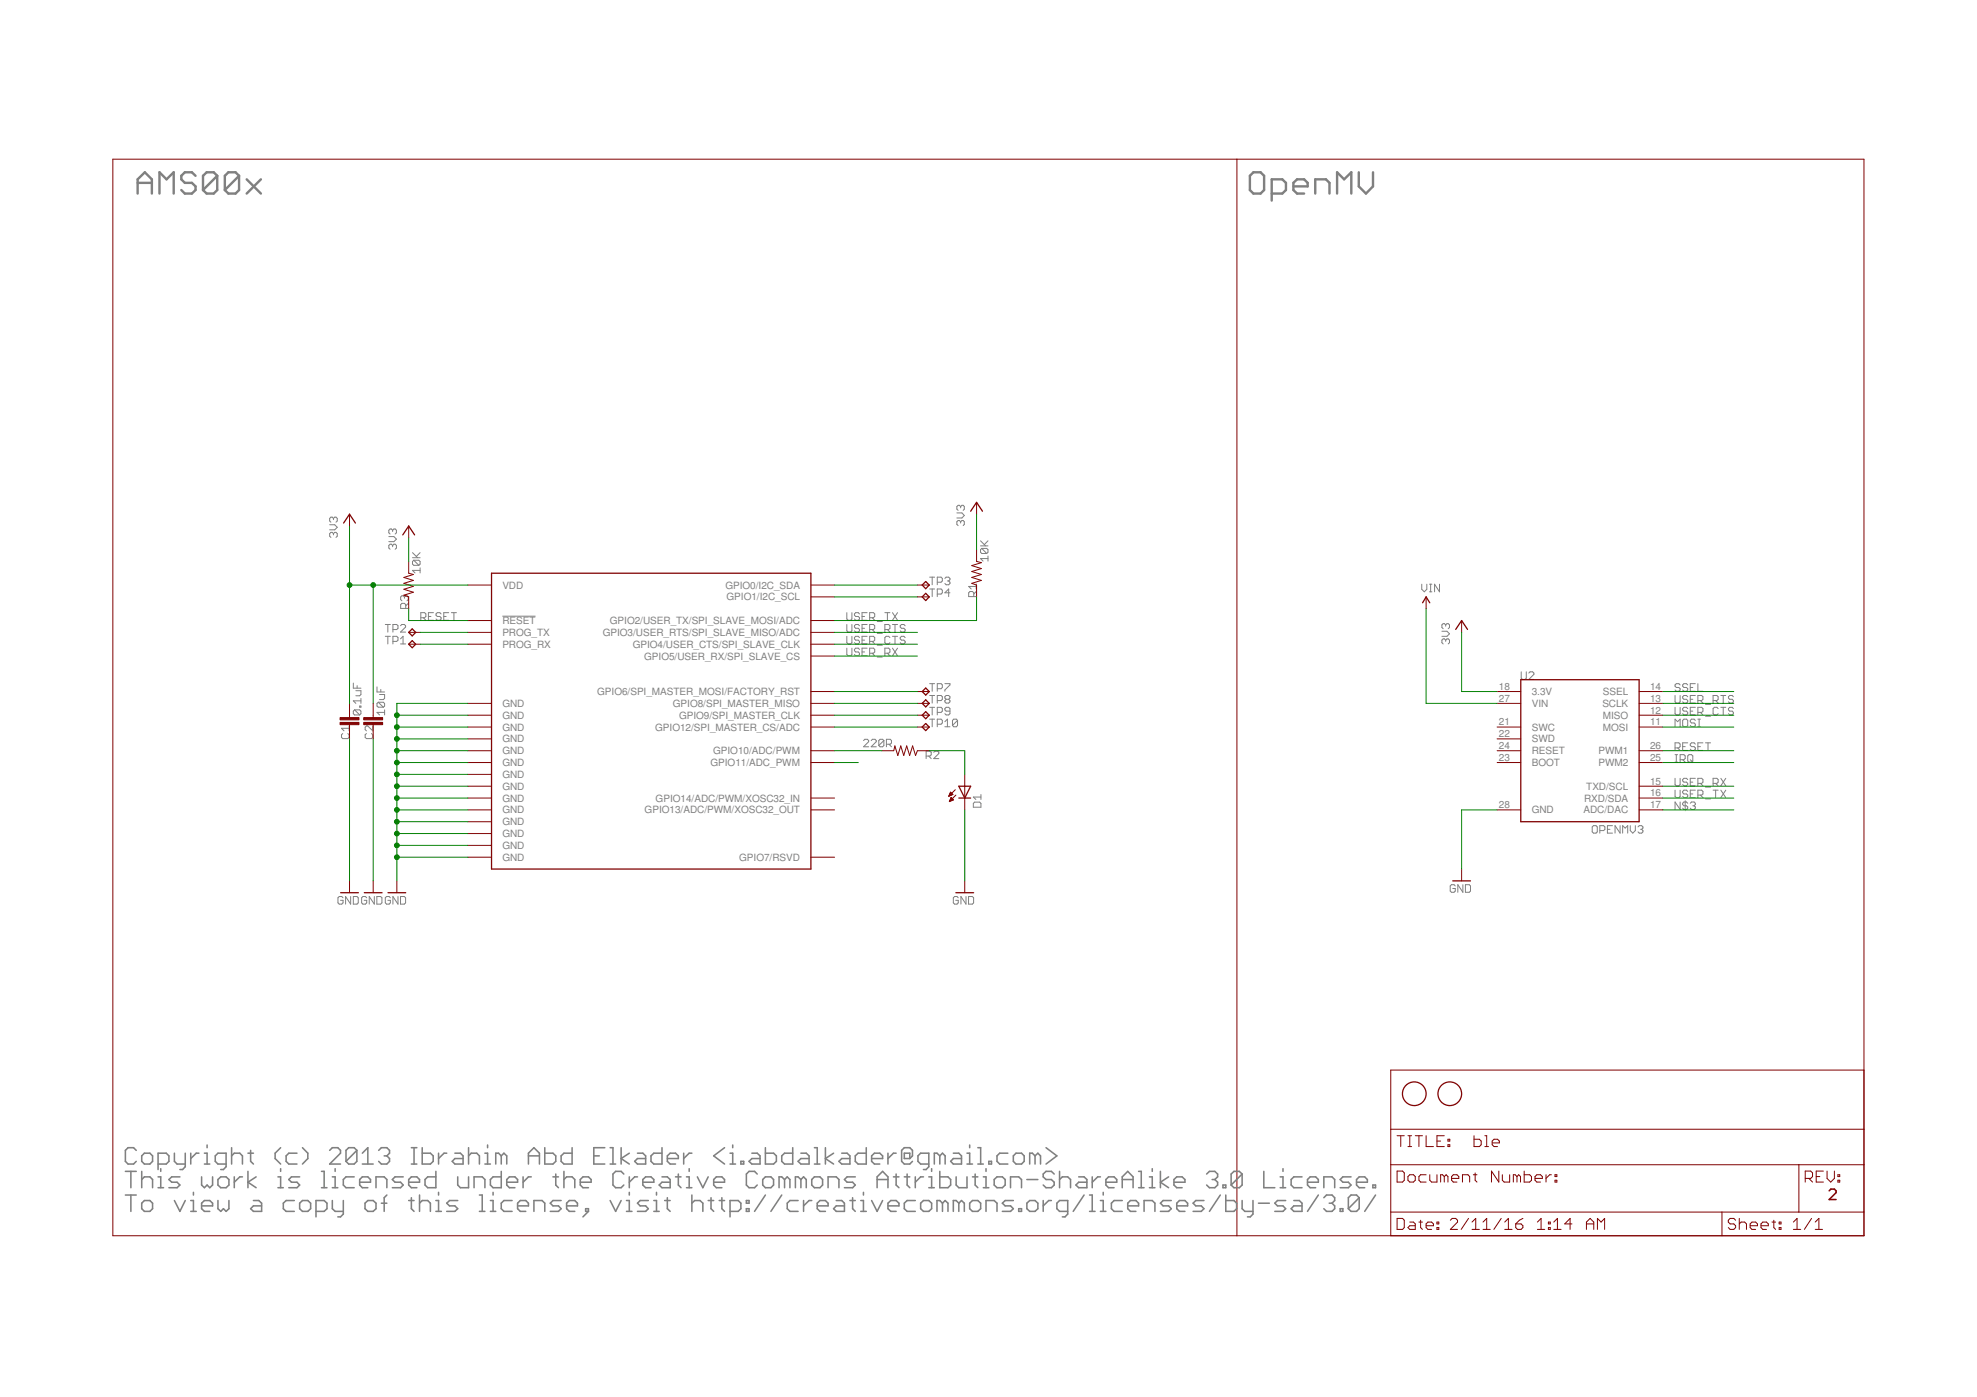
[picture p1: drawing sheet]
<svg xmlns="http://www.w3.org/2000/svg" width="297mm" height="210mm" viewBox="0 0 297 210" stroke-linecap="round" stroke-linejoin="round" font-family="sans-serif">
<g fill="none" stroke="#808080" stroke-width=".15">
<path d="M49.5 78.8h.8l.4 .4-.4 .4h-.8M50.1 77.9l-.2-.2h-.2l-.2 .2v.4l.2 .2M50.1 77.9v.2M50.1 77.9l.2-.2h.2l.2 .2v.4l-.2 .2M59 79.7l-.2-.2h-.2l-.2 .2v.4l.2 .1M59 79.7v.2M59 79.7l.2-.2h.2l.2 .2v.4l-.2 .1M143.8 77.1h.7l.4 .3-.4 .4h-.7M144.3 78.4l-.2-.2h-.1l-.2 .2v.4l.2 .2M144.3 76.1l-.2-.2h-.1l-.2 .2v.4l.2 .2M144.3 78.4l.2-.2h.2l.2 .2v.4l-.2 .2M144.3 76.1v.2"/>
<path d="M144.3 78.4v.2M144.3 76.1l.2-.2h.2l.2 .2v.4l-.2 .2M50.1 80.2l-.2-.2h-.2l-.2 .2v.4l.2 .2M50.1 80.2l.2-.2h.2l.2 .2v.4l-.2 .2M50.1 80.2v.2M57.9 95.6h.8M57.9 93.8h.8M58.3 93.8v1.2M58.3 95.6v1.2M58.4 80.6h.8l.4 .4-.4 .4h-.8M59 82l-.2-.2h-.2l-.2 .2v.3l.2 .2M59 82l.2-.2h.2l.2 .2v.3l-.2 .2"/>
<path d="M59 82v.1M59 94.6h.6l.2-.2v-.4l-.2-.2h-.6v1.2M59 96.4h.6l.2-.2v-.4l-.2-.2h-.6v1.2M60.2 94l.2-.2h.3l.2 .2v.2l-.7 .8h.7M60.2 96l.4-.4v1.2M60.2 96.8h.7M60.8 89.7l-.2-.2h-.2l-.2 .2v.4l.2 .2M60.8 89.7l.2-.2h.2l.1 .2v.4l-.1 .2M60.8 89.7v.2M61 91.4v-.6l-.2-.1h-.4l-.2 .1v.6h1.1M61.3 90.7l-.3 .3M62 83.8h1.1"/>
<path d="M62 83l.7 .8M62.2 84.2h.7l.2 .2v.4l-.2 .1M62.2 84.2l-.2 .2v.4l.2 .1h.7M62.2 84.2l.7 .7M63.1 85.7h-1.1l.4 .4M63.1 85.3v.8M63.1 83l-.6 .6M63.2 92.8h.6l.2-.2v-.4l-.2-.1h-.6v1.1M63.6 92.8l.4 .4M64.4 92.6h.3M65.1 92.1h-.7v1.1h.7M66.3 92.2l-.2-.1h-.4l-.2 .1v.2l.2 .2h.4l.2 .2v.2l-.2 .2h-.4l-.2-.2"/>
<path d="M66.7 92.6h.3M67.4 92.1h-.7v1.1h.7M67.8 92.1h.8M68.2 92.1v1.1M75.5 92.6h5M127.2 95.6v1l.2 .2h.4l.2-.2v-1M127.2 93.8v1l.2 .2h.4l.2-.2v-1M127.2 92.1v.9l.2 .2h.4l.2-.2v-.9M127.2 97.4v.9l.2 .2h.4l.2-.2v-.9M129.1 95.8l-.2-.2h-.3l-.2 .2v.2l.2 .2h.3l.2 .2v.2l-.2 .2h-.3l-.2-.2M129.1 94l-.2-.2h-.3l-.2 .2v.2l.2 .2h.3l.2 .2v.2l-.2 .2h-.3l-.2-.2M129.1 92.2l-.2-.1h-.3l-.2 .1v.2l.2 .2h.3l.2 .2v.2l-.2 .2h-.3l-.2-.2"/>
<path d="M129.1 97.6l-.2-.2h-.3l-.2 .2v.2l.2 .2h.3l.2 .1v.2l-.2 .2h-.3l-.2-.2M129.5 92.6h.4M129.5 98h.4M129.5 94.4h.4M129.5 96.2h.4M130.3 95.6h-.8v1.2h.8M130.3 93.8h-.8v1.2h.8M130.3 92.1h-.8v1.1h.8M130.3 97.4h-.8v1.1h.8M130.7 96.4h.5l.2-.2v-.4l-.2-.2h-.5v1.2M130.7 94.6h.5l.2-.2v-.4l-.2-.2h-.5v1.2M130.7 92.8h.5l.2-.2v-.4l-.2-.1h-.5v1.1"/>
<path d="M130.7 98.1h.5l.2-.1v-.4l-.2-.2h-.5v1.1M131 96.4l.4 .4M131 92.8l.4 .4M131 98.1l.4 .4M131 94.6l.4 .4M131.8 93.4h.8M131.8 98.7h.8M131.8 95.2h.8M131.8 96.9h.8M132.9 94.6h.6l.2-.2v-.4l-.2-.2h-.6v1.2M132.9 92.1h.8M132.9 98.1h.6l.2-.1v-.4l-.2-.2h-.6v1.1"/>
<path d="M133.3 92.1v1.1M133.3 98.1l.4 .4M133.3 94.6l.4 .4M133.7 95.8l-.2-.2h-.4l-.2 .2v.8l.2 .2h.4l.2-.2M134.1 95.6h.8M134.1 93.8h.8M134.1 92.1l.8 1.1M134.1 97.4l.8 1.1M134.5 93.8v1.2M134.5 95.6v1.2M134.9 92.1l-.8 1.1M134.9 97.4l-.8 1.1"/>
<path d="M136 95.8l-.2-.2h-.4l-.1 .2v.2l.1 .2h.4l.2 .2v.2l-.2 .2h-.4l-.1-.2M136 94l-.2-.2h-.4l-.1 .2v.2l.1 .2h.4l.2 .2v.2l-.2 .2h-.4l-.1-.2M139.7 86.7h.7M139.7 88.5h.7M140.1 86.7v1.2M140.1 88.5v1.1M140.8 87.5h.6l.2-.2v-.4l-.2-.2h-.6v1.2M140.8 89.3h.6l.2-.2v-.4l-.2-.2h-.6v1.1M142 86.9l.2-.2h.3l.2 .2v.2l-.2 .2M142.3 87.3h.2M142.5 87.3l.2 .2v.2l-.2 .2h-.3l-.2-.2M142.7 89.1h-.7l.5-.6v1.1"/>
<path d="M146.3 89.6v-.5l-.2-.2h-.4l-.2 .2v.5h1.2M146.7 88.9l-.4 .4M146.7 88.1h-1.2l.4 .4M146.7 87.7v.8M147.3 82h1.1M147.3 81.3l.8 .7M147.5 82.4h.8l.1 .2v.4l-.1 .2M147.5 82.4l-.2 .2v.4l.2 .2h.8M147.5 82.4l.8 .8M148.4 83.9h-1.1l.4 .4M148.4 83.5v.8M148.4 81.3l-.5 .5"/>
<path d="M213.6 87.8v.7l.4 .4 .4-.4v-.7M214.8 88.9h.3M214.8 87.8h.3M214.9 87.8v1.1M216.3 87.8v1.1l-.8-1.1v1.1M216.6 94.8h.8l.4 .4-.4 .4h-.8M217.2 96.2l-.2-.2h-.2l-.2 .2v.4l.2 .2M217.2 93.9l-.2-.2h-.2l-.2 .2v.4l.2 .2M217.2 96.2l.2-.2h.2l.2 .2v.4l-.2 .2M217.2 93.9v.2M217.2 96.2v.2M217.2 93.9l.2-.2h.2l.2 .2v.4l-.2 .2"/>
<path d="M51.5 110.2l-.2 .2v.4l.2 .2h.8l.2-.2v-.4l-.2-.2M52.5 109.1v.7M52.5 109.4h-1.2l.4 .4M53.1 102.6v.8h1.1M53.3 106.7l-.2 .1v.4l.2 .2h.7M53.3 106.7h.7l.2 .1v.4l-.2 .2M53.3 106.7l.7 .7M53.5 103.8h.7v.6l-.2 .1h-.5M53.7 103v.4M54 106.1h.2v.2h-.2zM54.2 104.9v.8M54.2 105.3h-1.1l.4 .4"/>
<path d="M55.1 110.2l-.2 .2v.4l.2 .2h.7l.2-.2v-.4l-.2-.2M56 109.1v.7l-.8-.7h-.1l-.2 .2v.3l.2 .2M56.6 103.2v.8h1.2M56.8 105.5h.8l.2 .2v.4l-.2 .2M56.8 105.5l-.2 .2v.4l.2 .2h.8M56.8 105.5l.8 .8M57 104.4h.8v.5l-.2 .2h-.6M57.2 103.6v.4M57.8 107h-1.2l.4 .4M57.8 106.7v.7M129.8 111.3l.1-.2h.4l.2 .2v.1l-.7 .8h.7M130.9 111.3l.2-.2h.4l.2 .2v.1l-.8 .8h.8"/>
<path d="M132.8 111.3v.7l-.2 .2h-.4l-.2-.2M132.8 111.3l-.2-.2h-.4l-.2 .2v.7M132.8 111.3l-.8 .7M133.2 111.8h.6l.1-.2v-.3l-.1-.2h-.6v1.1M133.6 111.8l.3 .4M139.1 113.6h.6l.2-.2v-.4l-.2-.1h-.6v1.1M139.5 113.6l.4 .4M139.7 106.3h.7M139.7 102.7h.7M139.7 104.5h.7M139.7 108.1h.7M140.1 102.7v1.2"/>
<path d="M140.1 104.5v1.1M140.1 106.3v1.1M140.1 108.1v1.1M140.3 113l.2-.1h.4l.2 .1v.2l-.8 .8h.8M140.8 107h.6l.2-.2v-.3l-.2-.2h-.6v1.1M140.8 103.5h.6l.2-.2v-.4l-.2-.2h-.6v1.2M140.8 105.3h.6l.2-.2v-.4l-.2-.2h-.6v1.1M140.8 108.8h.6l.2-.2v-.4l-.2-.1h-.6v1.1M142 102.7h.7v.2l-.7 .8v.2M142 108.4l.3-.3v1.1M142 109.2h.7M142.2 105.1l-.2-.2v-.2l.2-.2h.3l.2 .2v.2l-.2 .2"/>
<path d="M142.2 105.1l-.2 .2v.2l.2 .1h.3l.2-.1v-.2l-.2-.2M142.2 105.1h.3M142.7 106.8h-.5l-.2-.1v-.2l.2-.2h.3l.2 .2v.7l-.2 .2h-.3l-.2-.2M143.9 108.2l-.2-.1h-.4l-.2 .1v.8M143.9 108.2v.8l-.2 .2h-.4l-.2-.2M143.9 108.2l-.8 .8M147.4 119.4v.7M147.4 119.8h-1.2l.4 .3M228.6 100.9v1l.1 .2h.4l.2-.2v-1M229.7 101.1l.2-.2h.4l.2 .2v.2l-.8 .8h.8M251.7 116.9v1l.2 .2h.3l.2-.2v-1M251.7 106.3v.9l.2 .2h.3l.2-.2v-.9"/>
<path d="M251.7 104.5v1l.2 .1h.3l.2-.1v-1M251.7 109.2v-1.1l.4 .3 .3-.3v1.1M251.7 112.4h.5l.2-.2v-.4l-.2-.2h-.5v1.2M251.7 118.7v1l.2 .1h.3l.2-.1v-1M251.7 114.5h.4M251.7 113.4h.4M251.9 113.4v1.1M252.1 112.4l.3 .4M252.4 102.9l-.2-.2h-.3l-.2 .2v.2l.2 .2h.3l.2 .2v.2l-.2 .2h-.3l-.2-.2M252.4 114.2h.6l.2-.2v-.4l-.2-.2h-.6v1.1M252.8 112.2h.4M252.8 114.2l.4 .3"/>
<path d="M253 108.1h.4l.2 .1v.8l-.2 .2h-.4l-.2-.2v-.8zM253.6 106.5l-.2-.2h-.4l-.2 .2v.2l.2 .1h.4l.2 .2v.2l-.2 .2h-.4l-.2-.2M253.6 102.9l-.2-.2h-.4l-.2 .2v.2l.2 .2h.4l.2 .2v.2l-.2 .2h-.4l-.2-.2M253.6 104.7l-.2-.2h-.4l-.2 .2v.2l.2 .2h.4l.2 .2v.2l-.2 .1h-.4l-.2-.1M253.6 111.6h-.8v1.2h.8M253.6 117.1l-.2-.2h-.4l-.2 .2v.2l.2 .2h.4l.2 .2v.2l-.2 .2h-.4l-.2-.2M253.6 118.9l-.2-.2h-.4l-.2 .2v.2l.2 .2h.4l.2 .2v.2l-.2 .1h-.4l-.2-.1M253.8 113.4h.3l.2 .2v.7l-.2 .2h-.3l-.2-.2v-.7zM254 105.1h.3M254 106.8h.3M254 103.3h.3M254 114.2l.3 .3"/>
<path d="M254 119.3h.3M254 117.5h.3M254.7 111.8l-.2-.2h-.4l-.1 .2v.2l.1 .2h.4l.2 .2v.2l-.2 .2h-.4l-.1-.2M254.7 106.3h-.7v1.1h.7M254.7 102.7h-.7v1.2h.7M254.7 104.5h-.7v1.1h.7M254.7 108.2l-.2-.1h-.4l-.1 .1v.2l.1 .2h.4l.2 .2v.2l-.2 .2h-.4l-.1-.2M254.7 116.9h-.7v1.2h.7M254.7 118.7h-.7v1.1h.7M255.1 107h.6l.2-.2v-.3l-.2-.2h-.6v1.1M255.1 112.2h.4M255.1 105.3h.6l.2-.2v-.4l-.2-.2h-.6v1.1"/>
<path d="M255.1 108.1h.4M255.1 109.2h.4M255.1 102.7v1.2h.8M255.1 117.7h.6l.2-.2v-.4l-.2-.2h-.6v1.2M255.1 119.5h.6l.2-.2v-.4l-.2-.2h-.6v1.1M255.3 108.1v1.1M255.5 119.5l.4 .3M255.5 117.7l.4 .4M255.5 105.3l.4 .3M255.5 107l.4 .4M255.9 111.6h-.8v1.2h.8M256.2 111.6h.8"/>
<path d="M256.2 118.3h.8M256.2 105.8h.8M256.2 107.6h.8M256.6 111.6v1.2M257.4 105.3h.6l.1-.2v-.4l-.1-.2h-.6v1.1M257.4 118.7h.7M257.4 117.7h.6l.1-.2v-.4l-.1-.2h-.6v1.2M257.8 118.7v1.1M257.8 117.7l.3 .4M257.8 105.3l.3 .3M258.1 106.5l-.1-.2h-.4l-.2 .2v.7l.2 .2h.4l.1-.2M258.6 106.3h.7"/>
<path d="M258.6 104.5h.7M258.6 118.7l.7 1.1M258.6 116.9l.7 1.2M258.9 104.5v1.1M258.9 106.3v1.1M259.3 118.7l-.7 1.1M259.3 116.9l-.7 1.2M260.4 106.5l-.1-.2h-.4l-.2 .2v.2l.2 .1h.4l.1 .2v.2l-.1 .2h-.4l-.2-.2M260.4 104.7l-.1-.2h-.4l-.2 .2v.2l.2 .2h.4l.1 .2v.2l-.1 .1h-.4l-.2-.1M51.5 134.9l-.1-.2h-.4l-.2 .2v.8l.2 .1h.4l.1-.1v-.4h-.3M52.7 134.7v1.1l-.8-1.1v1.1M53.1 134.7h.5l.2 .2v.8l-.2 .1h-.5z"/>
<path d="M55.1 134.9l-.2-.2h-.4l-.2 .2v.8l.2 .1h.4l.2-.1v-.4h-.4M56.2 134.7v1.1l-.7-1.1v1.1M56.6 134.7h.6l.2 .2v.8l-.2 .1h-.6zM58.7 134.9l-.2-.2h-.4l-.2 .2v.8l.2 .1h.4l.2-.1v-.4h-.4M59.8 134.7v1.1l-.8-1.1v1.1M60.2 134.7h.5l.2 .2v.8l-.2 .1h-.5zM144 134.9l-.2-.2h-.4l-.2 .2v.8l.2 .1h.4l.2-.1v-.4h-.4M145.1 134.7v1.1l-.7-1.1v1.1M145.5 134.7h.6l.2 .2v.8l-.2 .1h-.6zM146.2 120.7l.2-.2h.8l.2 .2v.6h-1.2zM218.7 133.1l-.2-.2h-.4l-.2 .2v.8l.2 .2h.4l.2-.2v-.4h-.4M219.8 132.9v1.2l-.8-1.2v1.2"/>
<path d="M220.2 132.9h.5l.2 .2v.8l-.2 .2h-.5zM239.4 124.1h.4l.2 .1v.8l-.2 .2h-.4l-.2-.2v-.8zM240.4 124.8h.5l.2-.2v-.4l-.2-.1h-.5v1.1M241.5 124.6h.4M242.3 124.1h-.8v1.1h.8M243.4 124.1v1.1l-.7-1.1v1.1M243.8 125.2v-1.1l.4 .3 .4-.3v1.1M244.9 124.1v.7l.4 .4 .4-.4v-.7M246.1 124.2l.2-.1h.4l.1 .1v.2l-.1 .2M246.5 124.6h.2M246.7 124.6l.1 .2v.2l-.1 .2h-.4l-.2-.2M252.4 120.5v1.1l-.7-1.1v1.1"/>
<path d="M253.2 120.3v1.5M253.6 120.7l-.2-.2h-.4l-.2 .2v.2l.2 .2h.4l.2 .1v.2l-.2 .2h-.4l-.2-.2M254 120.7l.1-.2h.4l.2 .2v.2l-.2 .2M254.3 121.1h.2M254.5 121.1l.2 .1v.2l-.2 .2h-.4l-.1-.2M256.2 120h.8"/>
</g>
<g fill="none" stroke="#800000" stroke-width=".15">
<path d="M17 23.9h263.1v161.8h-263.1zM185.8 23.9v161.8M52.5 77.3v1.7M61.4 79v1.8M146.7 75.5v1.8M61.4 96.8h1.8M61.4 95h1.8M61.4 84.3v1.8l.7 .2-1.4 .5 1.4 .4-1.4 .5 1.4 .4-1.4 .4 1.4 .5-1.4 .4 .7 .3v1.8M70.3 96.8h3.6M70.3 95h3.6M70.3 87.9h3.6M70.3 93.2h3.6"/>
<path d="M121.8 96.8h3.6M121.8 95h3.6M121.8 87.9h3.6M121.8 89.7h3.6M121.8 93.2h3.6M121.8 98.6h3.6M137.8 87.9h1.8M137.8 89.7h1.8M146.7 82.6v1.7l.7 .2-1.4 .5 1.4 .4-1.4 .5 1.4 .4-1.4 .5 1.4 .4-1.4 .5 .7 .2v1.8M214.3 89.7v1.8M219.6 93.2v1.8M52.5 105.7v2.1"/>
<path d="M52.5 108.9v2.1M56.1 105.7v2.1M56.1 108.9v2.1M70.3 105.7h3.6M70.3 107.5h3.6M70.3 109.2h3.6M70.3 112.8h3.6M70.3 114.6h3.6M70.3 118.1h3.6M70.3 119.9h3.6M70.3 111h3.6M70.3 116.4h3.6"/>
<path d="M121.8 105.7h3.6M121.8 107.5h3.6M121.8 109.2h3.6M121.8 103.9h3.6M121.8 112.8h3.6M121.8 114.6h3.6M121.8 119.9h3.6M132.5 112.8h1.8l.2-.7 .4 1.4 .4-1.4 .5 1.4 .4-1.4 .5 1.4 .4-1.4 .5 1.4 .2-.7h1.8M137.8 105.7h1.8M137.8 107.5h1.8M137.8 109.2h1.8M137.8 103.9h1.8"/>
<path d="M142.6 119.6h.1M142.6 119.5h.2M142.6 119.5h.4M142.7 119.4h.5M142.7 119.3h.4M142.7 119.2h.3M142.8 119.1h.1M142.8 119l.4 .4-.6 .2zM142.8 120h.3M142.9 119.9h.1M142.9 119.8l.4 .4-.7 .2zM142.9 119.8h.1"/>
<path d="M143.5 118.7l-.9 .9M143.6 119.5l-1 .9M144.9 116.4v5.3M224.9 105.7h3.6M224.9 109.2h3.6M224.9 103.9h3.6M224.9 112.8h3.6M224.9 114.6h3.6M224.9 111h3.6M246.3 105.7h3.5M246.3 107.5h3.5M246.3 109.2h3.5"/>
<path d="M246.3 103.9h3.5M246.3 112.8h3.5M246.3 114.6h3.5M246.3 118.1h3.5M246.3 119.9h3.5M52.5 132.4v1.7M56.1 132.4v1.7M59.6 132.4v1.7M70.3 121.7h3.6M70.3 128.8h3.6M70.3 123.5h3.6M70.3 125.2h3.6"/>
<path d="M70.3 127h3.6M121.8 121.7h3.6M121.8 128.8h3.6M142.6 120.4h.1M142.7 120.4h.1M142.7 120.3h.3M142.7 120.2h.5M142.8 120.1h.4M144.9 132.4v1.7M219.6 130.6v1.8M224.9 121.7h3.6M246.3 121.7h3.5"/>
<path d="M209 175h71.1M209 169.7h71.1M209.9 176h.8l.3 .2v1.1l-.3 .3h-.8zM209.9 170.6h1.1M210.5 170.6v1.7M211.5 176.8l.3-.3h.6l.2 .3v.5l-.2 .3h-.6l-.3-.3zM211.5 170.6h.6M211.5 172.3h.6M211.8 170.6v1.7M212.6 170.6h1.1M213.2 170.6v1.7M214.3 170.6v1.7h1.1"/>
<path d="M214.3 176.5h-.9l-.2 .3v.5l.2 .3h.9M214.8 176.5v.8l.3 .3h.8v-1.1M215.9 171.4h.6M217 170.6h-1.1v1.7h1.1M217 176.8l-.3-.3h-.2v1.1M217 176.8l.3-.3 .3 .3v.8M217 176.8v.8M217.6 172h.2v.3h-.2zM217.6 171.2h.2v.2h-.2zM218.1 177.1h1.1v-.3l-.3-.3h-.5l-.3 .3v.5l.3 .3h.5M219.7 177.6v-1.1h.9l.2 .3v.8M221.4 176.5h.5"/>
<path d="M221.5 170.6v1.7h.8l.2-.3v-.6l-.2-.2h-.8M221.6 176.2v1.1l.3 .3M223.1 170.6h.3v1.7M223.1 172.3h.5M224.2 171.7h1.1v-.3l-.3-.2h-.5l-.3 .2v.6l.3 .3h.5M225.2 176v1.6l-1.1-1.6v1.6M225.7 176.5v.8l.3 .3h.8v-1.1M227.9 176.8l-.3-.3h-.2v1.1M227.9 176.8v.8M227.9 176.8l.3-.3 .3 .3v.8M229 176v1.6h.8l.3-.3v-.5l-.3-.3h-.8M230.6 177.1h1.1v-.3l-.2-.3h-.6l-.3 .3v.5l.3 .3h.6"/>
<path d="M232.3 176.5v1.1M233.1 176.5h-.3l-.5 .6M233.6 177.3h.3v.3h-.3zM233.6 176.5h.3v.3h-.3zM270.3 175v7.1M271.2 177.1h.9l.2-.3v-.6l-.2-.2h-.9v1.6M271.8 177.1l.5 .5M272.9 176.8h.5M274 176h-1.1v1.6h1.1M274.5 176v1.1l.6 .5 .5-.5v-1.1M276.1 177.3h.3v.3h-.3zM276.1 176.5h.3v.3h-.3z"/>
<path d="M280.1 160.8h-71.1v24.9M209 182.1h71.1M209.9 183.1h.8l.3 .2v1.1l-.3 .3h-.8zM211.8 183.6h.6l.2 .3v.8h-.8l-.3-.3 .3-.2h.8M213.2 183.6h.5M213.4 183.3v1.1l.3 .3M214.3 184.2h1.1v-.3l-.3-.3h-.6l-.2 .3v.5l.2 .3h.6M215.9 184.4h.3v.3h-.3zM215.9 183.6h.3v.3h-.3zM217.9 183.3l.3-.2h.5l.3 .2v.3l-1.1 1.1h1.1M220.6 183.1l-1.1 1.6M221.2 184.7h1.1"/>
<path d="M221.2 183.6l.5-.5v1.6M222.8 184.7h1.1M222.8 183.6l.6-.5v1.6M225.6 183.1l-1.1 1.6M226.1 184.7h1.1M226.1 183.6l.5-.5v1.6M227.7 183.9h.8l.3 .3v.2l-.3 .3h-.5l-.3-.3zM228.8 183.1l-.5 .2-.6 .6M231 184.7h1.1M231 183.6l.5-.5v1.6M232.6 184.4h.3v.3h-.3zM232.6 183.6h.3v.3h-.3z"/>
<path d="M233.4 184.7h1.1M233.4 183.6l.6-.5v1.6M236.2 183.9h-1.1l.8-.8v1.6M238.4 183.9h1.1M238.4 184.7v-1.1l.5-.5 .6 .5v1.1M240 184.7v-1.6l.6 .5 .5-.5v1.6M258.7 182.1v3.6M260.8 183.3l-.3-.2h-.6l-.2 .2v.3l.2 .3h.6l.3 .3v.2l-.3 .3h-.6l-.2-.3M261.3 183.9l.3-.3h.5l.3 .3v.8M261.3 183.1v1.6M263 184.2h1.1v-.3l-.3-.3h-.6l-.2 .3v.5l.2 .3h.6M264.6 184.2h1.1v-.3l-.3-.3h-.5l-.3 .3v.5l.3 .3h.5"/>
<path d="M266.2 183.6h.6M266.5 183.3v1.1l.3 .3M267.3 184.4h.3v.3h-.3zM267.3 183.6h.3v.3h-.3zM269.5 184.7h1.1M269.5 183.6l.5-.5v1.6M272.2 183.1l-1.1 1.6M272.7 184.7h1.1M272.7 183.6l.6-.5v1.6"/>
</g>
<path d="M274.8 178.9l.3-.2h.5l.3 .2v.3l-1.1 1h1.1" fill="none" stroke="#800000" stroke-width=".23"/>
<g fill="none" stroke="#800000" stroke-width=".19">
<path d="M51.6 78.6l.9-1.3 .9 1.3M145.8 76.8l.9-1.3 .9 1.3M60.5 80.4l.9-1.4 .9 1.4M61.9 96.3l.6 .5-.6 .5-.5-.5zM61.9 94.5l.6 .5-.6 .5-.5-.5zM73.9 86.1h47.9v44.5h-47.9zM139.1 87.4l.5 .5-.5 .6-.5-.6zM139.1 89.2l.5 .5-.5 .5-.5-.5zM213.7 90.6l.6-.9 .5 .9M218.7 94.6l.9-1.4 .9 1.4M139.1 103.4l.5 .5-.5 .5-.5-.5zM139.1 105.2l.5 .5-.5 .5-.5-.5z"/>
<path d="M139.1 106.9l.5 .6-.5 .5-.5-.5zM139.1 108.7l.5 .5-.5 .6-.5-.6zM144.1 118.1h1.7l-.9 1.8zM144.1 119.9h1.7M228.5 102.1h17.8v21.4h-17.8zM51.2 134.1h2.6M54.7 134.1h2.7M58.3 134.1h2.7M143.6 134.1h2.7M218.3 132.4h2.6"/>
<circle cx="212.5" cy="164.3" r="1.78"/>
<circle cx="217.8" cy="164.3" r="1.78"/>
</g>
<g fill="#800000" stroke="#800000" stroke-width=".15">
<path d="M54.7 107.8h2.8v.4h-2.8z"/>
<path d="M54.7 108.5h2.8v.4h-2.8z"/>
<path d="M51.1 107.8h2.8v.4h-2.8z"/>
<path d="M51.1 108.5h2.8v.4h-2.8z"/>
</g>
<g fill="none" stroke="#008000" stroke-width=".15">
<path d="M52.5 79v26.7M146.7 77.3v5.3M52.5 87.9h17.8M56.1 87.9v17.8M61.4 91.5v1.7h8.9M61.4 80.8v3.5M63.2 95h7.1M63.2 96.8h7.1M125.4 87.9h12.4M125.4 98.6h12.4M125.4 89.7h12.4M125.4 95h12.4"/>
<path d="M125.4 96.8h12.4M146.7 89.7v3.5h-21.3M214.3 91.5v14.2h10.6M219.6 95v8.9h5.3M52.5 111v21.4M56.1 111v21.4M59.6 118.1h10.7M59.6 116.4h10.7M59.6 114.6h10.7M59.6 112.8h10.7M59.6 111h10.7M59.6 109.2h10.7"/>
<path d="M59.6 107.5h10.7M59.6 119.9h10.7M70.3 105.7h-10.7v26.7M125.4 114.6h3.5M125.4 112.8h7.1M125.4 109.2h12.4M125.4 107.5h12.4M125.4 105.7h12.4M125.4 103.9h12.4M139.6 112.8h5.3v3.6M249.8 118.1h10.7M249.8 114.6h10.7"/>
<path d="M249.8 112.8h10.7M249.8 109.2h10.7M249.8 107.5h10.7M249.8 105.7h10.7M249.8 119.9h10.7M249.8 103.9h10.7M59.6 121.7h10.7M59.6 123.5h10.7M59.6 125.2h10.7M59.6 127h10.7M59.6 128.8h10.7M144.9 121.7v10.7"/>
<path d="M224.9 121.7h-5.3v8.9M249.8 121.7h10.7"/>
</g>
<g fill="#008000" stroke="#008000" stroke-width=".15">
<circle cx="59.6" cy="118.1" r=".36"/>
<circle cx="59.6" cy="116.4" r=".36"/>
<circle cx="59.6" cy="114.6" r=".36"/>
<circle cx="59.6" cy="112.8" r=".36"/>
<circle cx="59.6" cy="111" r=".36"/>
<circle cx="59.6" cy="109.2" r=".36"/>
<circle cx="59.6" cy="107.5" r=".36"/>
<circle cx="59.6" cy="119.9" r=".36"/>
<circle cx="59.6" cy="121.7" r=".36"/>
<circle cx="59.6" cy="123.5" r=".36"/>
<circle cx="59.6" cy="125.2" r=".36"/>
<circle cx="59.6" cy="127" r=".36"/>
<circle cx="59.6" cy="128.8" r=".36"/>
<circle cx="52.5" cy="87.9" r=".36"/>
<circle cx="56.1" cy="87.9" r=".36"/>
</g>
<g fill="none" stroke="#808080" stroke-width=".36">
<path d="M20.7 29.1v-2.2l1.1-1 1 1v2.2M20.7 27.5h2.1M24 29.1v-3.2l1 1 1.1-1v3.2M29.4 26.4l-.6-.5h-1l-.6 .5v.5l.6 .6h1l.6 .5v.6l-.6 .5h-1l-.6-.5M32.6 26.4l-.5-.5h-1l-.6 .5v2.2M32.6 26.4v2.2l-.5 .5h-1l-.6-.5M32.6 26.4l-2.1 2.2M35.9 26.4l-.5-.5h-1.1l-.5 .5v2.2M35.9 26.4v2.2l-.5 .5h-1.1l-.5-.5M35.9 26.4l-2.1 2.2M37.1 26.9l2.1 2.2M39.2 26.9l-2.1 2.2"/>
<path d="M188.3 25.9h1.1l.5 .5v2.2l-.5 .5h-1.1l-.5-.5v-2.2zM191.1 29.1h1.6l.5-.5v-1.1l-.5-.6h-1.6v3.2M194.3 28h2.2v-.5l-.6-.6h-1l-.6 .6v1.1l.6 .5h1M197.6 29.1v-2.2h1.6l.5 .6v1.6M200.9 29.1v-3.2l1.1 1 1-1v3.2M204.2 25.9v2.1l1 1.1 1.1-1.1v-2.1"/>
</g>
<g fill="none" stroke="#808080" stroke-width=".23">
<path d="M18.8 176h1.7M18.8 179.6h1.7M19.7 176v2.5M19.7 179.6v2.4M20.5 172.8l-.4-.4h-.9l-.4 .4v1.7l.4 .4h.9l.4-.4M21.3 173.7l.4-.4h.8l.4 .4v.8l-.4 .4h-.8l-.4-.4zM21.3 177.2l.4-.4h.8l.4 .4v1.3M21.3 176v2.5M23.7 174.9h1.3l.4-.4v-.8l-.4-.4h-1.3v2.4M23.7 176.8h.5v1.7M23.7 178.5h.9M24.2 175.6v.4"/>
<path d="M26.2 173.3v1.2l.4 .4h1.2M27 176.8h-1.2l-.4 .4 .4 .4h.8l.4 .5-.4 .4h-1.2M27.8 173.3v2l-.4 .4h-.4M28.7 173.3v1.6M29.1 179.2v.4M29.9 173.3h-.4l-.8 .8M30.3 176.8v1.3l.4 .4 .4-.4 .4 .4 .4-.4v-1.3M30.7 174.9h.8M30.7 173.3h.4v1.6M31.1 172v.4M32.7 177.2l.5-.4h.8l.4 .4v.9l-.4 .4h-.8l-.5-.4zM34 174.9h-1.3l-.4-.4v-.8l.4-.4h1.3v2l-.4 .4h-.4"/>
<path d="M34.8 173.7l.4-.4h.8l.4 .4v1.2M34.8 172.4v2.5M35.2 176.8v1.7M36.4 176.8h-.4l-.8 .8M37.3 173.3h.8M37.3 176v2.5M37.7 172.8v1.7l.4 .4M38.5 176.8l-1.2 .8 1.2 .9M41.8 176.8h.4v1.7M41.8 178.5h.8M42.2 172.4l-.9 .9v.8l.9 .8M42.2 175.6v.4"/>
<path d="M44.6 173.3h-1.2l-.4 .4v.8l.4 .4h1.2M45 176.8h-1.2l-.4 .4 .4 .4h.8l.4 .5-.4 .4h-1.2M45.4 172.4l.8 .9v.8l-.8 .8M48.3 176h.4v2.5M48.3 178.5h.8M49.5 172.8l.4-.4h.9l.4 .4v.5l-1.7 1.6h1.7M49.9 176.8h.5v1.7M49.9 178.5h.9M50.4 175.6v.4M53.2 176.8h-1.2l-.4 .4v.9l.4 .4h1.2M53.6 172.8l-.4-.4h-.8l-.4 .4v1.7M53.6 172.8v1.7l-.4 .4h-.8l-.4-.4"/>
<path d="M53.6 172.8l-1.6 1.7M54 177.6h1.7v-.4l-.4-.4h-.9l-.4 .4v.9l.4 .4h.9M54.4 174.9h1.7M54.4 173.3l.9-.9v2.5M56.5 178.5v-1.7h1.2l.4 .4v1.3M56.9 172.8l.4-.4h.8l.4 .4v.5l-.4 .4M57.7 173.7h.4M58.1 173.7l.4 .4v.4l-.4 .4h-.8l-.4-.4M58.1 179.6l-.4 .4v2M60.6 176.8h-1.2l-.5 .4 .5 .4h.8l.4 .5-.4 .4h-1.3M61.4 177.6h1.6v-.4l-.4-.4h-.8l-.4 .4v.9l.4 .4h.8M61.8 172.4h.8"/>
<path d="M61.8 174.9h.8M61.8 180v1.6l.4 .4M62.2 172.4v2.5M63 179.6v2.4M63.4 172.4v2.5h1.3l.4-.4v-.8l-.4-.4h-1.3M65.5 176v2.5h-1.2l-.4-.4v-.9l.4-.4h1.2M65.9 173.3v1.6M65.9 179.2v.4M67.1 173.3h-.4l-.8 .8M68.3 173.3h.9l.4 .4v1.2h-1.3l-.4-.4 .4-.4h1.3M68.8 176.8v1.3l.4 .4h1.2v-1.7M70.4 173.7l.4-.4h.8l.4 .4v1.2"/>
<path d="M70.4 172.4v2.5M71.2 178.5v-1.7h1.3l.4 .4v1.3M72 179.6h.5v2.4M72.9 174.9h.8M72.9 173.3h.4v1.6M73.3 172v.4M74.1 179.2v.4M75.3 173.7l-.4-.4h-.4v1.6M75.3 173.7v1.2M75.3 176v2.5h-1.2l-.4-.4v-.9l.4-.4h1.2M75.3 173.7l.4-.4 .4 .4v1.2M76.1 177.6h1.7v-.4l-.4-.4h-.9l-.4 .4v.9l.4 .4h.9"/>
<path d="M78.6 176.8v1.7M79.4 173.7h1.6M79.4 174.9v-1.6l.8-.9 .8 .9v1.6M79.8 176.8h-.4l-.8 .8M81.9 172.4v2.5h1.2l.4-.4v-.8l-.4-.4h-1.2M83.1 176.8h.8M83.5 176.4v1.7l.4 .4M84.7 177.2l.4-.4h.9l.4 .4v1.3M84.7 176v2.5M86 172.4v2.5h-1.3l-.4-.4v-.8l.4-.4h1.3M87.2 177.6h1.6v-.4l-.4-.4h-.8l-.4 .4v.9l.4 .4h.8M89.2 173.7h.8"/>
<path d="M90.9 172.4h-1.7v2.5h1.7M91.7 172.4h.4v2.5M91.7 174.9h.8M93.3 172.4v2.5M93.7 176.4l-.4-.4h-.8l-.4 .4v1.7l.4 .4h.8l.4-.4M94.6 173.3l-1.3 .8 1.3 .8M94.6 176.8v1.7M94.6 179.2v.4M95.8 173.3h.8l.4 .4v1.2h-1.2l-.4-.4 .4-.4h1.2M95.8 176.8h-.4l-.8 .8M96.6 177.6h1.6v-.4l-.4-.4h-.8l-.4 .4v.9l.4 .4h.8M98.6 179.2v.4"/>
<path d="M99.5 172.4v2.5h-1.3l-.4-.4v-.8l.4-.4h1.3M99.5 176.8h.8l.4 .4v1.3h-1.2l-.5-.4 .5-.5h1.2M100.3 174.1h1.6v-.4l-.4-.4h-.8l-.4 .4v.8l.4 .4h.8M100.3 180v1.6l.4 .4M101.5 176.8h.8M101.9 176.4v1.7l.4 .4M102.7 173.3v1.6M103.1 176.8h.4v1.7M103.1 178.5h.8M103.5 175.6v.4M103.9 173.3h-.4l-.8 .8M103.9 179.6v2.4"/>
<path d="M104.8 176.8l.8 1.7 .8-1.7M106.8 180v1.6l.4 .4M107.2 177.6h1.7v-.4l-.4-.4h-.9l-.4 .4v.9l.4 .4h.9M108.5 180v1.6l.4 .4M108.9 172.4l-1.7 1.3 1.7 1.2M109.7 174.9h.8M109.7 173.3h.4v1.6M110.1 172v.4M111.3 174.5h.4v.4h-.4zM113 173.3h.8l.4 .4v1.2h-1.2l-.5-.4 .5-.4h1.2M113.8 176.4l-.4-.4h-.9l-.4 .4v1.7l.4 .4h.9l.4-.4M115 172.4v2.5h1.2l.4-.4v-.8l-.4-.4h-1.2"/>
<path d="M115 176.8h.8l.4 .4v.9l-.4 .4h-.8l-.4-.4v-.9zM115 179.6l-1.6 2.4M117.5 179.6l-1.7 2.4M117.9 177.2l-.4-.4h-.4v1.7M117.9 177.2v1.3M117.9 177.2l.4-.4 .4 .4v1.3M119.1 172.4v2.5h-1.2l-.4-.4v-.8l.4-.4h1.2M120.3 173.3h.8l.5 .4v1.2h-1.3l-.4-.4 .4-.4h1.3M120.3 177.2l-.4-.4h-.4v1.7M120.3 177.2v1.3M120.3 177.2l.4-.4 .4 .4v1.3M122.4 172.4h.4v2.5"/>
<path d="M122.4 174.9h.8M122.4 176.8h.8l.4 .4v.9l-.4 .4h-.8l-.4-.4v-.9zM124 172.4v2.5M124.4 178.5v-1.7h1.2l.4 .4v1.3M125.2 173.3l-1.2 .8 1.2 .8M126.5 173.3h.8l.4 .4v1.2h-1.2l-.5-.4 .5-.4h1.2M128.1 180v1.6l.4 .4M128.5 176.8h-1.2l-.4 .4 .4 .4h.8l.4 .5-.4 .4h-1.2M129.7 179.2v.4M130.2 172.4v2.5h-1.3l-.4-.4v-.8l.4-.4h1.3M131 174.1h1.6v-.4l-.4-.4h-.8l-.4 .4v.8l.4 .4h.8M131.8 178.5v-1.7l.8-.8 .8 .8v1.7"/>
<path d="M131.8 177.2h1.6M133.4 173.3v1.6M134.2 176.8h.9M134.6 173.3h-.4l-.8 .8M134.6 176.4v1.7l.5 .4M135.9 173.3h.8v.8h-.8zM135.9 176.8h.8M136.3 176.4v1.7l.4 .4M136.7 174.1l.4-.4v-.9l-.4-.4h-.8l-.4 .4v1.7l.4 .4h.8l.4-.4M137.5 176.8v1.7M138.7 176.8h-.4l-.8 .8M139.6 174.9h-1.3l-.4-.4v-.8l.4-.4h1.3v2l-.5 .4h-.4"/>
<path d="M139.6 176.8h.4v1.7M139.6 178.5h.8M140 175.6v.4M141.2 173.7l-.4-.4h-.4v1.6M141.2 173.7v1.2M141.2 176v2.5h1.2l.4-.4v-.9l-.4-.4h-1.2M141.2 173.7l.4-.4 .4 .4v1.2M143.2 173.3h.9l.4 .4v1.2h-1.3l-.4-.4 .4-.4h1.3M143.7 176.8v1.3l.4 .4h1.2v-1.7M145.3 174.9h.8M145.3 173.3h.4v1.6M145.7 172v.4"/>
<path d="M146.1 176.8h.8M146.5 176.4v1.7l.4 .4M146.9 172.4h.4v2.5M146.9 174.9h.8M147.7 176.8h.4v1.7M147.7 178.5h.9M148.1 175.6v.4M148.6 174.5h.4v.4h-.4zM149.4 177.2l.4-.4h.8l.4 .4v.9l-.4 .4h-.8l-.4-.4zM151.4 173.3h-1.2l-.4 .4v.8l.4 .4h1.2M151.8 178.5v-1.7h1.3l.4 .4v1.3M152.3 173.7l.4-.4h.8l.4 .4v.8l-.4 .4h-.8l-.4-.4z"/>
<path d="M154.3 177.2h1.6M155.5 173.7l-.4-.4h-.4v1.6M155.5 173.7v1.2M155.5 173.7l.4-.4 .4 .4v1.2M157.2 172.4l1.6 1.3-1.6 1.2M158.4 176.4l-.4-.4h-.8l-.5 .4v.4l.5 .4h.8l.4 .4v.5l-.4 .4h-.8l-.5-.4M159.2 177.2l.4-.4h.8l.4 .4v1.3M159.2 176v2.5M162.1 176.8h.8l.4 .4v1.3h-1.2l-.5-.4 .5-.5h1.2M162.9 179.6l-1.7 2.4M163.7 179.6h.4v2.4M164.1 176.8v1.7"/>
<path d="M165.3 176.8h-.4l-.8 .8M165.8 179.2v.4M166.2 177.6h1.6v-.4l-.4-.4h-.8l-.4 .4v.9l.4 .4h.8M168.6 177.2h1.6M168.6 178.5v-1.7l.8-.8 .8 .8v1.7M171.1 176h.4v2.5M171.1 178.5h.8M172.7 176.8h.4v1.7M172.7 178.5h.8M173.1 175.6v.4M174.3 176v2.5M175.6 176.8l-1.3 .8 1.3 .9"/>
<path d="M176.4 177.6h1.6v-.4l-.4-.4h-.8l-.4 .4v.9l.4 .4h.8M181.3 176.4l.4-.4h.8l.4 .4v.4l-.4 .4M182.1 177.2h.4M182.5 177.2l.4 .4v.5l-.4 .4h-.8l-.4-.4M183.3 179.6l-1.6 2.4M183.7 178.1h.5v.4h-.5zM184.2 179.6v2.4h1.2l.4-.4v-.8l-.4-.4h-1.2M186.6 176.4l-.4-.4h-.8l-.4 .4v1.7M186.6 176.4v1.7l-.4 .4h-.8l-.4-.4M186.6 176.4l-1.6 1.7M189.9 176v2.5h1.6M192.3 176.8h.5v1.7"/>
<path d="M192.3 178.5h.9M192.8 175.6v.4M195.6 176.8h-1.2l-.4 .4v.9l.4 .4h1.2M196.4 177.6h1.7v-.4l-.4-.4h-.9l-.4 .4v.9l.4 .4h.9M198.1 179.6l-1.7 2.4M198.9 178.5v-1.7h1.2l.4 .4v1.3M198.9 180l.4-.4h.8l.4 .4v.4l-.4 .4M203 176.8h-1.2l-.4 .4 .4 .4h.8l.4 .5-.4 .4h-1.2M203.8 177.6h1.6v-.4l-.4-.4h-.8l-.4 .4v.9l.4 .4h.8M204.2 180l-.4-.4h-.8l-.4 .4v1.6M204.2 180v1.6l-.4 .4h-.8l-.4-.4M204.2 180l-1.6 1.6"/>
<path d="M206.3 178.1h.4v.4h-.4zM206.7 179.6l-1.7 2.4M21.3 180.8l.4-.4h.8l.4 .4v.8l-.4 .4h-.8l-.4-.4zM26.2 180.4l.8 1.6 .8-1.6M28.7 182h.8M28.7 180.4h.4v1.6M30.3 181.2h1.6v-.4l-.4-.4h-.8l-.4 .4v.8l.4 .4h.8M32.7 180.4v1.2l.5 .4 .4-.4 .4 .4 .4-.4v-1.2M38.1 180.4h.8l.4 .4v1.2h-1.2l-.4-.4 .4-.4h1.2M44.2 180.4h-1.2l-.4 .4v.8l.4 .4h1.2M45 180.8l.4-.4h.8l.5 .4v.8l-.5 .4h-.8l-.4-.4zM47.5 182h1.2l.4-.4v-.8l-.4-.4h-1.2v2.4"/>
<path d="M49.9 180.4v1.2l.5 .4h1.2M51.6 180.4v2l-.4 .4h-.4M54.8 180.8l.5-.4h.8l.4 .4v.8l-.4 .4h-.8l-.5-.4zM57.3 180.8h.8M61.4 180.4h.8M63 180.8l.4-.4h.9l.4 .4v1.2M65.5 180.4h.4v1.6M65.5 182h.8M68.8 180.4h-1.3l-.4 .4 .4 .4h.8l.5 .4-.5 .4h-1.2M72 182h.9M73.7 182h.8M73.7 180.4h.4v1.6"/>
<path d="M76.9 180.4h-1.2l-.4 .4v.8l.4 .4h1.2M77.8 181.2h1.6v-.4l-.4-.4h-.8l-.4 .4v.8l.4 .4h.8M80.2 182v-1.6h1.2l.5 .4v1.2M84.3 180.4h-1.2l-.4 .4 .4 .4h.8l.4 .4-.4 .4h-1.2M85.1 181.2h1.7v-.4l-.4-.4h-.9l-.4 .4v.8l.4 .4h.9M88 181.6h.4v.4h-.4zM88.4 182l-.8 .8M91.7 180.4l.8 1.6 .8-1.6M94.1 180.4h.5v1.6M94.1 182h.9M97.4 180.4h-1.2l-.4 .4 .4 .4h.8l.4 .4-.4 .4h-1.2M98.2 182h.8"/>
<path d="M98.2 180.4h.4v1.6M99.9 180.4h.8M103.9 180.8l.5-.4h.8l.4 .4v1.2M106.4 180.4h.8M108.1 180.4h.8M109.7 182h1.2l.4-.4v-.8l-.4-.4h-1.2v2.4M112.1 180.4h.4v.4h-.4zM112.1 181.6h.4v.4h-.4zM119.9 180.4h-1.2l-.4 .4v.8l.4 .4h1.2M120.7 180.4v1.6M122 180.4h-.4l-.9 .8M122.8 181.2h1.6v-.4l-.4-.4h-.8l-.4 .4v.8l.4 .4h.8"/>
<path d="M125.6 180.4h.9l.4 .4v1.2h-1.3l-.4-.4 .4-.4h1.3M127.7 180.4h.8M129.3 182h.9M129.3 180.4h.4v1.6M131 180.4l.8 1.6 .8-1.6M133.4 181.2h1.7v-.4l-.5-.4h-.8l-.4 .4v.8l.4 .4h.8M137.5 180.4h-1.2l-.4 .4v.8l.4 .4h1.2M138.3 180.8l.4-.4h.9l.4 .4v.8l-.4 .4h-.9l-.4-.4zM141.6 180.8l-.4-.4h-.4v1.6M141.6 180.8v1.2M141.6 180.8l.4-.4 .4 .4v1.2M144.1 180.8l-.4-.4h-.5v1.6"/>
<path d="M144.1 180.8v1.2M144.1 180.8l.4-.4 .4 .4v1.2M145.7 180.8l.4-.4h.8l.4 .4v.8l-.4 .4h-.8l-.4-.4zM148.1 182v-1.6h1.3l.4 .4v1.2M152.3 180.4h-1.3l-.4 .4 .4 .4h.8l.5 .4-.5 .4h-1.2M153.1 181.6h.4v.4h-.4zM154.3 180.8l.4-.4h.8l.4 .4v.8l-.4 .4h-.8l-.4-.4zM156.7 180.4v1.6M158 180.4h-.4l-.9 .8M160.4 182h-1.2l-.4-.4v-.8l.4-.4h1.2v2l-.4 .4h-.4M163.7 182h.8M165.3 182h.9"/>
<path d="M165.3 180.4h.5v1.6M168.6 180.4h-1.2l-.4 .4v.8l.4 .4h1.2M169.4 181.2h1.7v-.4l-.4-.4h-.9l-.4 .4v.8l.4 .4h.9M171.9 182v-1.6h1.2l.4 .4v1.2M176 180.4h-1.2l-.5 .4 .5 .4h.8l.4 .4-.4 .4h-1.3M176.8 181.2h1.6v-.4l-.4-.4h-.8l-.4 .4v.8l.4 .4h.8M180.9 180.4h-1.2l-.4 .4 .4 .4h.8l.4 .4-.4 .4h-1.2M186.6 180.4v1.2l.4 .4h1.3M188.3 180.4v2l-.4 .4h-.5M189.1 180.8h1.6M193.2 180.4h-1.3l-.4 .4 .4 .4h.9l.4 .4-.4 .4h-1.3M194.4 180.4h.8l.4 .4v1.2h-1.2l-.4-.4 .4-.4h1.2"/>
<path d="M199.7 180.8h.4M200.1 180.8l.4 .4v.4l-.4 .4h-.8l-.4-.4M201.4 181.6h.4v.4h-.4z"/>
</g>
<g font-size="1.5" fill="#808080">
<text x="75.5" y="88.4">VDD</text>
<text x="109" y="88.4">GPIO0/I2C_SDA</text>
<text x="75.5" y="95.6">PROG_TX</text>
<text x="75.5" y="93.8">RESET</text>
<text x="90.5" y="95.5">GPIO3/USER_RTS/SPI_SLAVE_MISO/ADC</text>
<text x="91.6" y="93.8">GPIO2/USER_TX/SPI_SLAVE_MOSI/ADC</text>
<text x="109.2" y="90.2">GPIO1/I2C_SCL</text>
<text x="75.5" y="97.3">PROG_RX</text>
<text x="95.1" y="97.3">GPIO4/USER_CTS/SPI_SLAVE_CLK</text>
<text x="96.8" y="99.1">GPIO5/USER_RX/SPI_SLAVE_CS</text>
<text x="75.5" y="106.2">GND</text>
<text x="75.5" y="108">GND</text>
<text x="89.7" y="104.4">GPIO6/SPI_MASTER_MOSI/FACTORY_RST</text>
<text x="101.1" y="106.2">GPIO8/SPI_MASTER_MISO</text>
<text x="102" y="108">GPIO9/SPI_MASTER_CLK</text>
<text x="225.2" y="105.4">27</text>
<text x="225.2" y="103.7">18</text>
<text x="230.1" y="106.2">VIN</text>
<text x="230.1" y="104.4">3.3V</text>
<text x="240.7" y="106.2">SCLK</text>
<text x="240.8" y="108">MISO</text>
<text x="240.8" y="104.4">SSEL</text>
<text x="247.9" y="107.2">12</text>
<text x="247.9" y="105.4">13</text>
<text x="247.9" y="103.7">14</text>
<text x="75.5" y="109.8">GND</text>
<text x="75.5" y="111.6">GND</text>
<text x="75.5" y="113.3">GND</text>
<text x="98.4" y="109.8">GPIO12/SPI_MASTER_CS/ADC</text>
<text x="107.1" y="113.3">GPIO10/ADC/PWM</text>
<text x="225.2" y="109">21</text>
<text x="225.2" y="110.8">22</text>
<text x="225.2" y="112.5">24</text>
<text x="230.1" y="109.8">SWC</text>
<text x="230.1" y="111.6">SWD</text>
<text x="230.1" y="113.3">RESET</text>
<text x="240.2" y="113.3">PWM1</text>
<text x="240.8" y="109.8">MOSI</text>
<text x="247.9" y="109">11</text>
<text x="247.9" y="112.5">26</text>
<text x="75.5" y="115.1">GND</text>
<text x="75.5" y="116.9">GND</text>
<text x="75.5" y="118.7">GND</text>
<text x="106.7" y="115.1">GPIO11/ADC_PWM</text>
<text x="225.2" y="114.3">23</text>
<text x="230.1" y="115.1">BOOT</text>
<text x="238.3" y="118.7">TXD/SCL</text>
<text x="240.2" y="115.1">PWM2</text>
<text x="247.9" y="114.3">25</text>
<text x="247.9" y="117.9">15</text>
<text x="247.9" y="119.7">16</text>
<text x="75.5" y="120.4">GND</text>
<text x="75.5" y="122.2">GND</text>
<text x="75.5" y="124">GND</text>
<text x="75.5" y="125.8">GND</text>
<text x="96.9" y="122.2">GPIO13/ADC/PWM/XOSC32_OUT</text>
<text x="98.5" y="120.4">GPIO14/ADC/PWM/XOSC32_IN</text>
<text x="225.2" y="121.4">28</text>
<text x="230.1" y="122.2">GND</text>
<text x="237.9" y="122.2">ADC/DAC</text>
<text x="238" y="120.4">RXD/SDA</text>
<text x="247.9" y="121.4">17</text>
<text x="75.5" y="127.6">GND</text>
<text x="75.5" y="129.3">GND</text>
<text x="111.1" y="129.3">GPIO7/RSVD</text>
</g>
</svg>
